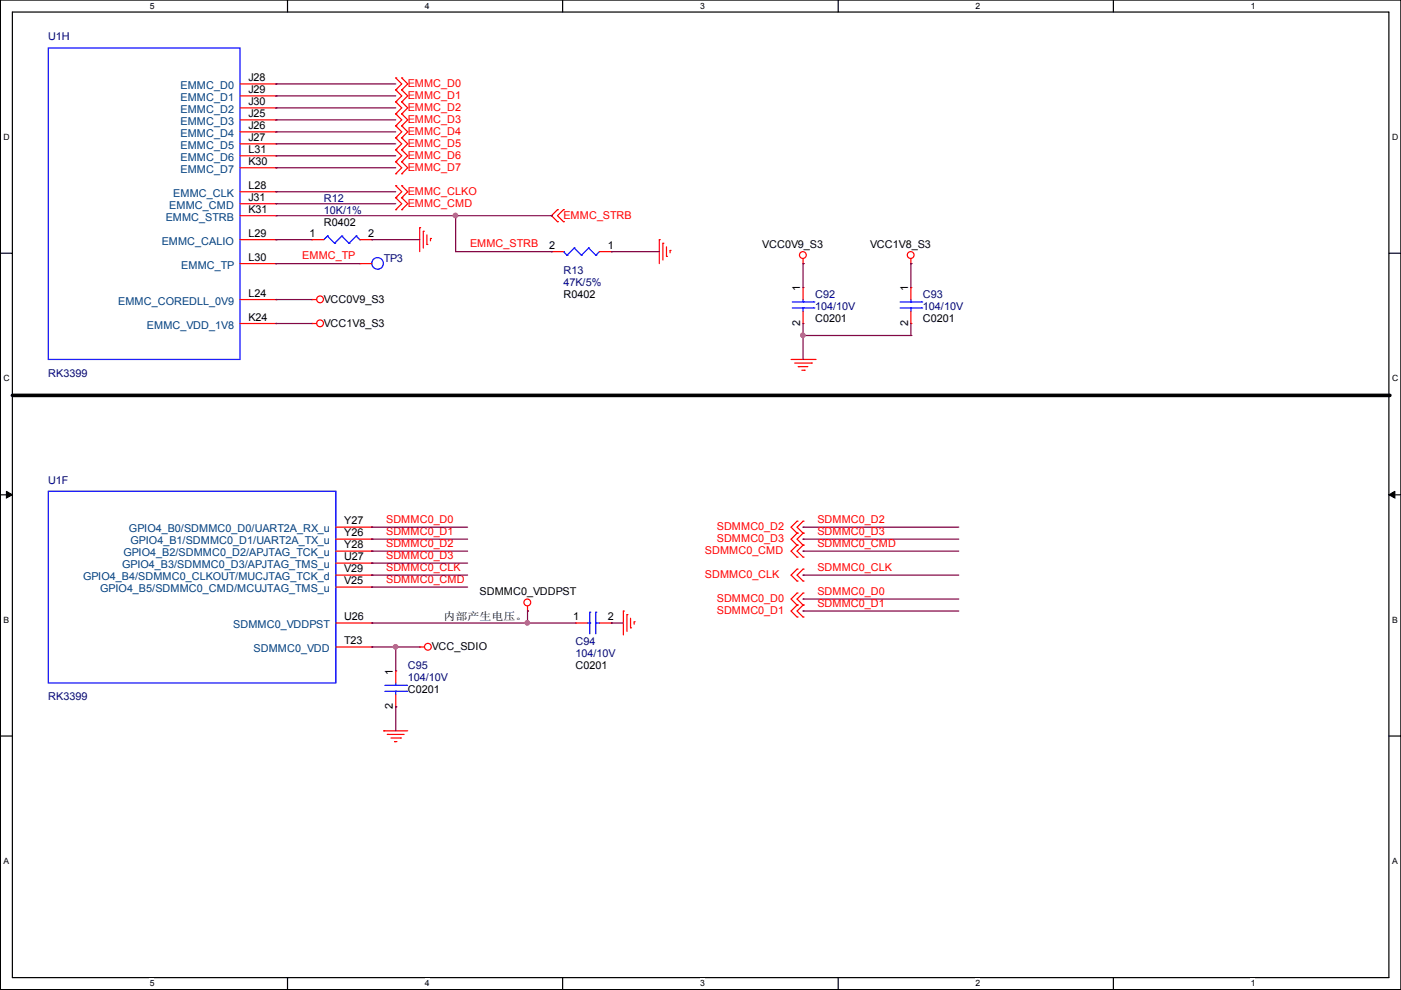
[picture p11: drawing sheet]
<svg xmlns="http://www.w3.org/2000/svg" width="297mm" height="210mm" viewBox="0 0 297 210" stroke-linecap="round" stroke-linejoin="round" font-family="sans-serif">
<path d="M.1 0h296.9v209.8h-296.9zM2.6 2.6h291.9v204.7h-291.9z" fill="none" stroke="#000" stroke-width=".25"/>
<g fill="#fff">
<path d="M31.7 .3h1v1.9h-1z"/>
<path d="M31.7 207.5h1v2h-1z"/>
</g>
<path d="M61 0v2.6M61 207.3v2.5" fill="none" stroke="#000" stroke-width=".25"/>
<g fill="#fff">
<path d="M90.1 .3h.9v1.9h-.9z"/>
<path d="M90.1 207.5h.9v2h-.9z"/>
</g>
<path d="M119.3 0v2.6M119.3 207.3v2.5" fill="none" stroke="#000" stroke-width=".25"/>
<g fill="#fff">
<path d="M148.4 .3h1v1.9h-1z"/>
<path d="M148.4 207.5h1v2h-1z"/>
</g>
<path d="M177.7 0v2.6M177.7 207.3v2.5" fill="none" stroke="#000" stroke-width=".25"/>
<g fill="#fff">
<path d="M206.8 .3h1v1.9h-1z"/>
<path d="M206.8 207.5h1v2h-1z"/>
</g>
<path d="M236.1 0v2.6M236.1 207.3v2.5" fill="none" stroke="#000" stroke-width=".25"/>
<g fill="#fff">
<path d="M265.2 .3h.9v1.9h-.9z"/>
<path d="M265.2 207.5h.9v2h-.9z"/>
<path d="M.8 28.1h1.1v2h-1.1z"/>
<path d="M295.1 28.1h1.2v2h-1.2z"/>
<path d="M.8 79.3h1.1v1.9h-1.1z"/>
<path d="M295.1 79.3h1.2v1.9h-1.2z"/>
</g>
<path d="M.1 53.7h2.5M294.5 53.7h2.5" fill="none" stroke="#000" stroke-width=".25"/>
<g fill="#fff">
<path d="M.8 130.5h1.1v1.9h-1.1z"/>
<path d="M295.1 130.5h1.1v1.9h-1.1z"/>
</g>
<path d="M.1 104.9h2.5M294.5 104.9h2.5" fill="none" stroke="#000" stroke-width=".25"/>
<path d="M1.4 104.2l1.2 .7-1.2 .7zM294.5 104.9l1.2-.7v1.4z" fill="#000" stroke="#000" stroke-width=".21"/>
<g fill="#fff">
<path d="M.8 181.6h1v2h-1z"/>
<path d="M295.1 181.6h1.1v2h-1.1z"/>
</g>
<path d="M.1 156.1h2.5M294.5 156.1h2.5" fill="none" stroke="#000" stroke-width=".25"/>
<path d="M2.6 83.8h291.9" fill="none" stroke="#000" stroke-width=".76"/>
<circle cx="294.5" cy="83.8" r=".38" fill="#000"/>
<g fill="none" stroke="#f00" stroke-width=".25">
<path d="M50.9 17.8h7.6M58.5 17.8h.1M83.9 19.1h.1M83.9 16.5h.1M83.9 16.5l1.3 1.3-1.3 1.3M83.9 19.1l1.3 1.2-1.3 1.3M85.2 19.1h.1M85.2 16.5h.1M85.2 16.5l1.2 1.3-1.2 1.3M85.2 19.1l1.2 1.2-1.2 1.3M50.9 20.3h7.6M50.9 22.9h7.6"/>
<path d="M50.9 25.4h7.6M50.9 28h7.6M50.9 30.5h7.6M50.9 33h7.6M50.9 35.6h7.6M58.5 20.3h.1M58.5 22.9h.1M58.5 25.4h.1M58.5 28h.1M58.5 30.5h.1M58.5 33h.1M58.5 35.6h.1"/>
<path d="M83.9 39.4h.1M83.9 21.6h.1M83.9 24.1h.1M83.9 26.7h.1M83.9 29.2h.1M83.9 31.8h.1M83.9 34.3h.1M83.9 36.8h.1M83.9 39.4l1.3 1.3-1.3 1.2M83.9 21.6l1.3 1.3-1.3 1.2M83.9 24.1l1.3 1.3-1.3 1.3M83.9 26.7l1.3 1.3-1.3 1.2"/>
<path d="M83.9 29.2l1.3 1.3-1.3 1.3M83.9 31.8l1.3 1.2-1.3 1.3M83.9 34.3l1.3 1.3-1.3 1.2M85.2 39.4h.1M85.2 21.6h.1M85.2 24.1h.1M85.2 26.7h.1M85.2 29.2h.1M85.2 31.8h.1M85.2 34.3h.1M85.2 36.8h.1M85.2 39.4l1.2 1.3-1.2 1.2"/>
<path d="M85.2 21.6l1.2 1.3-1.2 1.2M85.2 24.1l1.2 1.3-1.2 1.3M85.2 26.7l1.2 1.3-1.2 1.2M85.2 29.2l1.2 1.3-1.2 1.3M85.2 31.8l1.2 1.2-1.2 1.3M85.2 34.3l1.2 1.3-1.2 1.2M50.9 50.8h7.6M50.9 55.9h7.6M50.9 45.7h7.6M50.9 40.7h7.6M50.9 43.2h7.6M58.5 45.7h.1"/>
<path d="M58.5 40.7h.1M58.5 43.2h.1M58.5 50.8h.1M58.5 55.9h.1M66.1 50.8h.1M66.1 50.8h2.6M76.3 55.9h.1M76.3 50.8h2.5M76.3 55.9h2.5M78.8 50.8h.1M83.9 44.5h.1M83.9 41.9h.1"/>
<path d="M83.9 41.9l1.3 1.3-1.3 1.3M85.2 44.5h.1M85.2 41.9h.1M85.2 41.9l1.2 1.3-1.2 1.3M89 48.3h.1M89 48.3v5.1M89.7 49h.1M89.7 49v3.6M90.5 51.8h.1M90.5 49.8v2M91.3 50.6h.1M91.3 50.6v.5"/>
<path d="M116.9 53.4h.1M116.9 53.4h2.6M118.2 44.5h.1M118.2 47h.1M118.2 44.5l-1.3 1.2 1.3 1.3M119.5 47h.1M119.5 44.5h.1M119.5 44.5l-1.3 1.2 1.3 1.3M127.1 53.4h2.5M129.6 53.4h.1M139.8 50.8h.1M139.8 50.8v5.1"/>
<path d="M140.5 51.6h.1M140.5 51.6v3.5M141.3 54.4h.1M141.3 52.3v2.1M142.1 53.1h.1M142.1 53.1v.5M170.3 55.9h.1M170.3 54.9v1M193.1 55.9h.1M193.1 54.9v1M50.9 68.6h7.6M50.9 63.5h7.6"/>
<path d="M58.5 68.6h.1M58.5 63.5h.1M66.1 68.6h.1M66.1 63.5h.1M66.1 68.6h1M66.1 63.5h1M167.7 76.2h5.1M168.5 77h3.5M169.2 77.7h.1M169.2 77.7h2.1M170 78.5h.5M170.3 61h.1"/>
<path d="M170.3 68.6h.1M170.3 61v2.5M170.3 66.1v2.5M170.5 78.5h.1M172 77h.1M172.8 76.2h.1M193.1 61h.1M193.1 68.6h.1M193.1 61v2.5M193.1 66.1v2.5M71.2 111.8h7.6M71.2 114.3h7.6"/>
<path d="M71.2 116.9h7.6M71.2 119.4h7.6M78.8 111.8h.1M78.8 114.3h.1M78.8 116.9h.1M78.8 119.4h.1M169 110.5h.1M169 113h.1M169 115.6h.1M169 118.1h.1M169 110.5l-1.3 1.3 1.3 1.2M169 113l-1.3 1.3 1.3 1.3"/>
<path d="M169 115.6l-1.3 1.3 1.3 1.2M170.3 110.5h.1M170.3 113h.1M170.3 115.6h.1M170.3 118.1h.1M170.3 110.5l-1.3 1.3 1.3 1.2M170.3 113l-1.3 1.3 1.3 1.3M170.3 115.6l-1.3 1.3 1.3 1.2M71.2 137.2h7.6M71.2 132.1h7.6M71.2 121.9h7.6M71.2 124.5h7.6"/>
<path d="M78.8 121.9h.1M78.8 124.5h.1M78.8 137.2h.1M78.8 132.1h.1M89 137.2h.1M89 137.2h1M111.8 129.6h.1M111.8 128.5v1.1M122 132.1h.1M122 132.1h2.5M127.1 132.1h2.5M129.6 132.1h.1"/>
<path d="M132.2 129.6h.1M132.2 129.6v5M132.9 130.3h.1M132.9 130.3v3.6M133.7 133.1h.1M133.7 131.1v2M134.5 131.8h.1M134.5 131.8v.5M169 120.7h.1M169 123.2h.1M169 125.7h.1M169 128.3h.1"/>
<path d="M169 130.8h.1M169 120.7l-1.3 1.2 1.3 1.3M169 125.7l-1.3 1.3 1.3 1.3M169 128.3l-1.3 1.3 1.3 1.2M170.3 120.7h.1M170.3 123.2h.1M170.3 125.7h.1M170.3 128.3h.1M170.3 130.8h.1M170.3 120.7l-1.3 1.2 1.3 1.3M170.3 125.7l-1.3 1.3 1.3 1.3M170.3 128.3l-1.3 1.3 1.3 1.2"/>
<path d="M81.4 155h.1M81.4 155h5M82.1 155.7h.1M82.1 155.7h3.6M82.9 156.5h2M83.7 157.2h.1M83.7 157.2h.5M83.9 142.3h.1M83.9 149.9h.1M83.9 142.3v2.5M83.9 147.3v2.6M84.9 156.5h.1"/>
<circle cx="170.2" cy="54.1" r=".72"/>
<circle cx="193.1" cy="54.1" r=".72"/>
<circle cx="67.9" cy="63.5" r=".72"/>
<circle cx="67.9" cy="68.6" r=".72"/>
<circle cx="90.7" cy="137.1" r=".72"/>
<circle cx="111.8" cy="127.7" r=".72"/>
</g>
<g fill="none" stroke="#00f" stroke-width=".25">
<path d="M10.2 10.2h40.7v66h-40.7zM69.4 50.1h.1M69.4 50.1l-.7 .7M69.4 50.1l1.6 1.5M71 51.6h.1M72.5 50.1h.1M72.5 50.1l-1.5 1.5M72.5 50.1l1.5 1.5M74 51.6h.1M75.5 50.1h.1M75.5 50.1l-1.5 1.5M75.5 50.1l.8 .7"/>
<path d="M76.3 50.8h.1M119.5 53.4h.1M119.5 53.4l.7 .7M120.2 54.1h.1M121.8 52.6h.1M121.8 52.6l1.5 1.5M121.8 52.6l-1.6 1.5M123.3 54.1h.1M124.8 52.6h.1M124.8 52.6l1.5 1.5M124.8 52.6l-1.5 1.5M126.3 54.1h.1"/>
<path d="M127.1 53.4l-.8 .7M168 65.3h4.6M168 64h4.6M170.3 64h.1M170.3 65.3h.1M170.3 63.5v.5M170.3 65.3v.8M172.6 65.3h.1M172.6 64h.1M190.8 65.3h4.6M190.8 64h4.6M193.1 64h.1"/>
<path d="M193.1 65.3h.1M193.1 63.5v.5M193.1 65.3v.8M195.4 65.3h.1M195.4 64h.1M10.2 104.2h61v40.6h-61zM124.5 132.1h.6M125.1 132.1h.1M125.1 129.8h.1M125.1 129.8v4.6M126.3 129.8h.1M126.3 132.1h.1"/>
<path d="M126.3 132.1h.8M126.3 129.8v4.6M81.6 146.6h4.6M81.6 145.3h4.6M83.9 145.3h.1M83.9 146.6h.1M83.9 144.8v.5M83.9 146.6v.7M86.2 146.6h.1M86.2 145.3h.1"/>
<circle cx="80.1" cy="55.9" r="1.23"/>
</g>
<g fill="none" stroke="#800040" stroke-width=".25">
<path d="M58.5 17.8h.1M58.5 17.8h25.4M58.5 35.6h.1M58.5 33h.1M58.5 30.5h.1M58.5 28h.1M58.5 25.4h.1M58.5 22.9h.1M58.5 20.3h.1M58.5 35.6h25.4M58.5 33h25.4M58.5 30.5h25.4"/>
<path d="M58.5 28h25.4M58.5 25.4h25.4M58.5 22.9h25.4M58.5 20.3h25.4M58.5 40.7h.1M58.5 43.2h.1M58.5 50.8h.1M58.5 55.9h.1M58.5 40.7h25.4M58.5 43.2h25.4M58.5 50.8h7.6M58.5 55.9h17.8"/>
<path d="M58.5 45.7h58.4M78.8 50.8h.1M78.8 50.8h10.2M96.6 45.7h.1M96.6 45.7v7.7h20.3M116.9 53.4h.1M116.9 45.7h.1M129.6 53.4h.1M129.6 53.4h10.2M170.3 55.9h.1M170.3 55.9v5.1M193.1 55.9h.1"/>
<path d="M193.1 55.9v5.1M58.5 63.5h.1M58.5 68.6h.1M58.5 63.5h7.6M58.5 68.6h7.6M170.3 71.1h.1M170.3 68.6v7.6M170.3 71.1h22.8M193.1 71.1h.1M193.1 68.6v2.5M78.8 114.3h.1M78.8 111.8h.1"/>
<path d="M78.8 116.9h.1M78.8 119.4h.1M78.8 114.3h20.3M78.8 111.8h20.3M78.8 116.9h20.3M78.8 119.4h20.3M170.3 111.8h.1M170.3 114.3h.1M170.3 116.9h.1M170.3 114.3h33M170.3 111.8h33M170.3 116.9h33"/>
<path d="M78.8 124.5h.1M78.8 121.9h.1M78.8 132.1h.1M78.8 137.2h.1M78.8 124.5h20.3M78.8 121.9h20.3M78.8 132.1h43.2M78.8 137.2h10.2M83.9 137.2h.1M83.9 137.2v5.1M111.8 129.6h.1M111.8 132.1h.1"/>
<path d="M111.8 129.6v2.5M129.6 132.1h.1M129.6 132.1h2.6M170.3 121.9h.1M170.3 127h.1M170.3 129.6h.1M170.3 121.9h33M170.3 127h33M170.3 129.6h33M83.9 149.9h.1M83.9 149.9v5.1"/>
</g>
<g fill="#f0f" stroke="#f0f" stroke-width=".25">
<circle cx="96.6" cy="45.7" r=".47"/>
<circle cx="111.8" cy="132.1" r=".47"/>
<circle cx="83.9" cy="137.1" r=".47"/>
<circle cx="170.2" cy="71.1" r=".47"/>
</g>
<g font-size="2.3" fill="#000080">
<text x="10.2" y="8.6">U1H</text>
<text x="68.7" y="42.9">R12</text>
<text x="68.7" y="45.4">10K/1%</text>
<text x="81.4" y="55.6">TP3</text>
<text x="119.5" y="58.1">R13</text>
<text x="119.5" y="60.6">47K/5%</text>
<text x="172.8" y="63.2">C92</text>
<text x="172.8" y="65.7">104/10V</text>
<text x="195.7" y="63.2">C93</text>
<text x="195.7" y="65.7">104/10V</text>
<text x="10.2" y="79.9">RK3399</text>
<text x="10.2" y="102.5">U1F</text>
<text x="122" y="136.8">C94</text>
<text x="86.4" y="141.9">C95</text>
<text x="122" y="139.4">104/10V</text>
<text x="10.2" y="148.5">RK3399</text>
<text x="86.4" y="144.5">104/10V</text>
</g>
<g font-size="2.3">
<text x="52.7" y="17.2">J28</text>
<text x="52.7" y="19.7">J29</text>
<text x="52.7" y="22.3">J30</text>
<text x="52.7" y="24.8">J25</text>
<text x="52.7" y="27.4">J26</text>
<text x="52.7" y="29.9">J27</text>
<text x="52.7" y="32.4">L31</text>
<text x="52.7" y="35">K30</text>
<text x="52.7" y="40.1">L28</text>
<text x="52.7" y="45.1">K31</text>
<text x="52.7" y="42.6">J31</text>
<text x="68.7" y="47.9">R0402</text>
<text x="52.7" y="50.2">L29</text>
<text x="65.6" y="50.2">1</text>
<text x="78.1" y="50.2">2</text>
<text x="116.4" y="52.8">2</text>
<text x="128.9" y="52.8">1</text>
<text x="161.6" y="52.5">VCC0V9_S3</text>
<text x="184.5" y="52.5">VCC1V8_S3</text>
<text x="52.7" y="55.3">L30</text>
<text x="52.7" y="62.9">L24</text>
<text x="68.7" y="64.2">VCC0V9_S3</text>
<text x="119.5" y="63.2">R0402</text>
<text x="169.7" y="61.7" transform="rotate(-90 169.7 61.7)">1</text>
<text x="192.5" y="61.7" transform="rotate(-90 192.5 61.7)">1</text>
<text x="52.7" y="68">K24</text>
<text x="68.7" y="69.3">VCC1V8_S3</text>
<text x="169.7" y="69.1" transform="rotate(-90 169.7 69.1)">2</text>
<text x="172.8" y="68.3">C0201</text>
<text x="192.5" y="69.1" transform="rotate(-90 192.5 69.1)">2</text>
<text x="195.7" y="68.3">C0201</text>
<text x="73" y="111.2">Y27</text>
<text x="73" y="113.7">Y26</text>
<text x="73" y="116.3">Y28</text>
<text x="73" y="118.8">U27</text>
<text x="73" y="121.3">V29</text>
<text x="73" y="123.9">V25</text>
<text x="73" y="131.5">U26</text>
<text x="94.1" y="131.5">内部产生电压。</text>
<text x="101.7" y="126.2">SDMMC0_VDDPST</text>
<text x="121.5" y="131.5">1</text>
<text x="128.9" y="131.5">2</text>
<text x="73" y="136.6">T23</text>
<text x="91.5" y="137.9">VCC_SDIO</text>
<text x="83.3" y="143" transform="rotate(-90 83.3 143)">1</text>
<text x="122" y="141.9">C0201</text>
<text x="86.4" y="147">C0201</text>
<text x="83.3" y="150.4" transform="rotate(-90 83.3 150.4)">2</text>
</g>
<g font-size="2.3" fill="#004080">
<text x="38.3" y="18.9">EMMC_D0</text>
<text x="38.3" y="21.4">EMMC_D1</text>
<text x="38.3" y="24">EMMC_D2</text>
<text x="38.3" y="26.5">EMMC_D3</text>
<text x="38.3" y="29.1">EMMC_D4</text>
<text x="38.3" y="31.6">EMMC_D5</text>
<text x="38.3" y="34.1">EMMC_D6</text>
<text x="36.7" y="41.8">EMMC_CLK</text>
<text x="38.3" y="36.7">EMMC_D7</text>
<text x="35.1" y="46.8">EMMC_STRB</text>
<text x="35.9" y="44.3">EMMC_CMD</text>
<text x="34.3" y="51.9">EMMC_CALIO</text>
<text x="38.4" y="57">EMMC_TP</text>
<text x="25.1" y="64.6">EMMC_COREDLL_0V9</text>
<text x="31.2" y="69.7">EMMC_VDD_1V8</text>
<text x="27.3" y="112.9">GPIO4_B0/SDMMC0_D0/UART2A_RX_u</text>
<text x="26.2" y="118">GPIO4_B2/SDMMC0_D2/APJTAG_TCK_u</text>
<text x="27.7" y="115.4">GPIO4_B1/SDMMC0_D1/UART2A_TX_u</text>
<text x="17.6" y="123">GPIO4_B4/SDMMC0_CLKOUT/MUCJTAG_TCK_d</text>
<text x="21.3" y="125.6">GPIO4_B5/SDMMC0_CMD/MCUJTAG_TMS_u</text>
<text x="25.9" y="120.5">GPIO4_B3/SDMMC0_D3/APJTAG_TMS_u</text>
<text x="49.4" y="133.2">SDMMC0_VDDPST</text>
<text x="53.8" y="138.3">SDMMC0_VDD</text>
</g>
<g font-size="2.3" fill="#f00">
<text x="86.4" y="18.5">EMMC_D0</text>
<text x="86.4" y="21">EMMC_D1</text>
<text x="86.4" y="23.6">EMMC_D2</text>
<text x="86.4" y="26.1">EMMC_D3</text>
<text x="86.4" y="28.6">EMMC_D4</text>
<text x="86.4" y="31.2">EMMC_D5</text>
<text x="86.4" y="33.7">EMMC_D6</text>
<text x="86.4" y="41.3">EMMC_CLKO</text>
<text x="86.4" y="36.3">EMMC_D7</text>
<text x="86.4" y="43.9">EMMC_CMD</text>
<text x="119.5" y="46.4">EMMC_STRB</text>
<text x="99.7" y="52.4">EMMC_STRB</text>
<text x="64.1" y="55">EMMC_TP</text>
<text x="81.9" y="113.4">SDMMC0_D1</text>
<text x="81.9" y="110.8">SDMMC0_D0</text>
<text x="152" y="112.5">SDMMC0_D2</text>
<text x="173.3" y="110.8">SDMMC0_D2</text>
<text x="173.3" y="113.4">SDMMC0_D3</text>
<text x="81.9" y="115.9">SDMMC0_D2</text>
<text x="81.9" y="118.5">SDMMC0_D3</text>
<text x="149.4" y="117.5">SDMMC0_CMD</text>
<text x="152" y="115">SDMMC0_D3</text>
<text x="173.3" y="115.9">SDMMC0_CMD</text>
<text x="81.9" y="123.5">SDMMC0_CMD</text>
<text x="81.9" y="121">SDMMC0_CLK</text>
<text x="149.4" y="122.6">SDMMC0_CLK</text>
<text x="173.3" y="121">SDMMC0_CLK</text>
<text x="152" y="127.7">SDMMC0_D0</text>
<text x="152" y="130.2">SDMMC0_D1</text>
<text x="173.3" y="126.1">SDMMC0_D0</text>
<text x="173.3" y="128.6">SDMMC0_D1</text>
</g>
<g font-size="1.8">
<text x="31.7" y="1.9">5</text>
<text x="90.1" y="1.9">4</text>
<text x="148.4" y="1.9">3</text>
<text x="206.8" y="1.9">2</text>
<text x="265.2" y="1.9">1</text>
<text x=".8" y="29.7">D</text>
<text x="295.1" y="29.7">D</text>
<text x=".8" y="80.9">C</text>
<text x="295.1" y="80.9">C</text>
<text x=".8" y="132.1">B</text>
<text x="295.1" y="132.1">B</text>
<text x=".8" y="183.2">A</text>
<text x="295.1" y="183.2">A</text>
<text x="31.7" y="209.1">5</text>
<text x="90.1" y="209.1">4</text>
<text x="148.4" y="209.1">3</text>
<text x="206.8" y="209.1">2</text>
<text x="265.2" y="209.1">1</text>
</g>
</svg>
